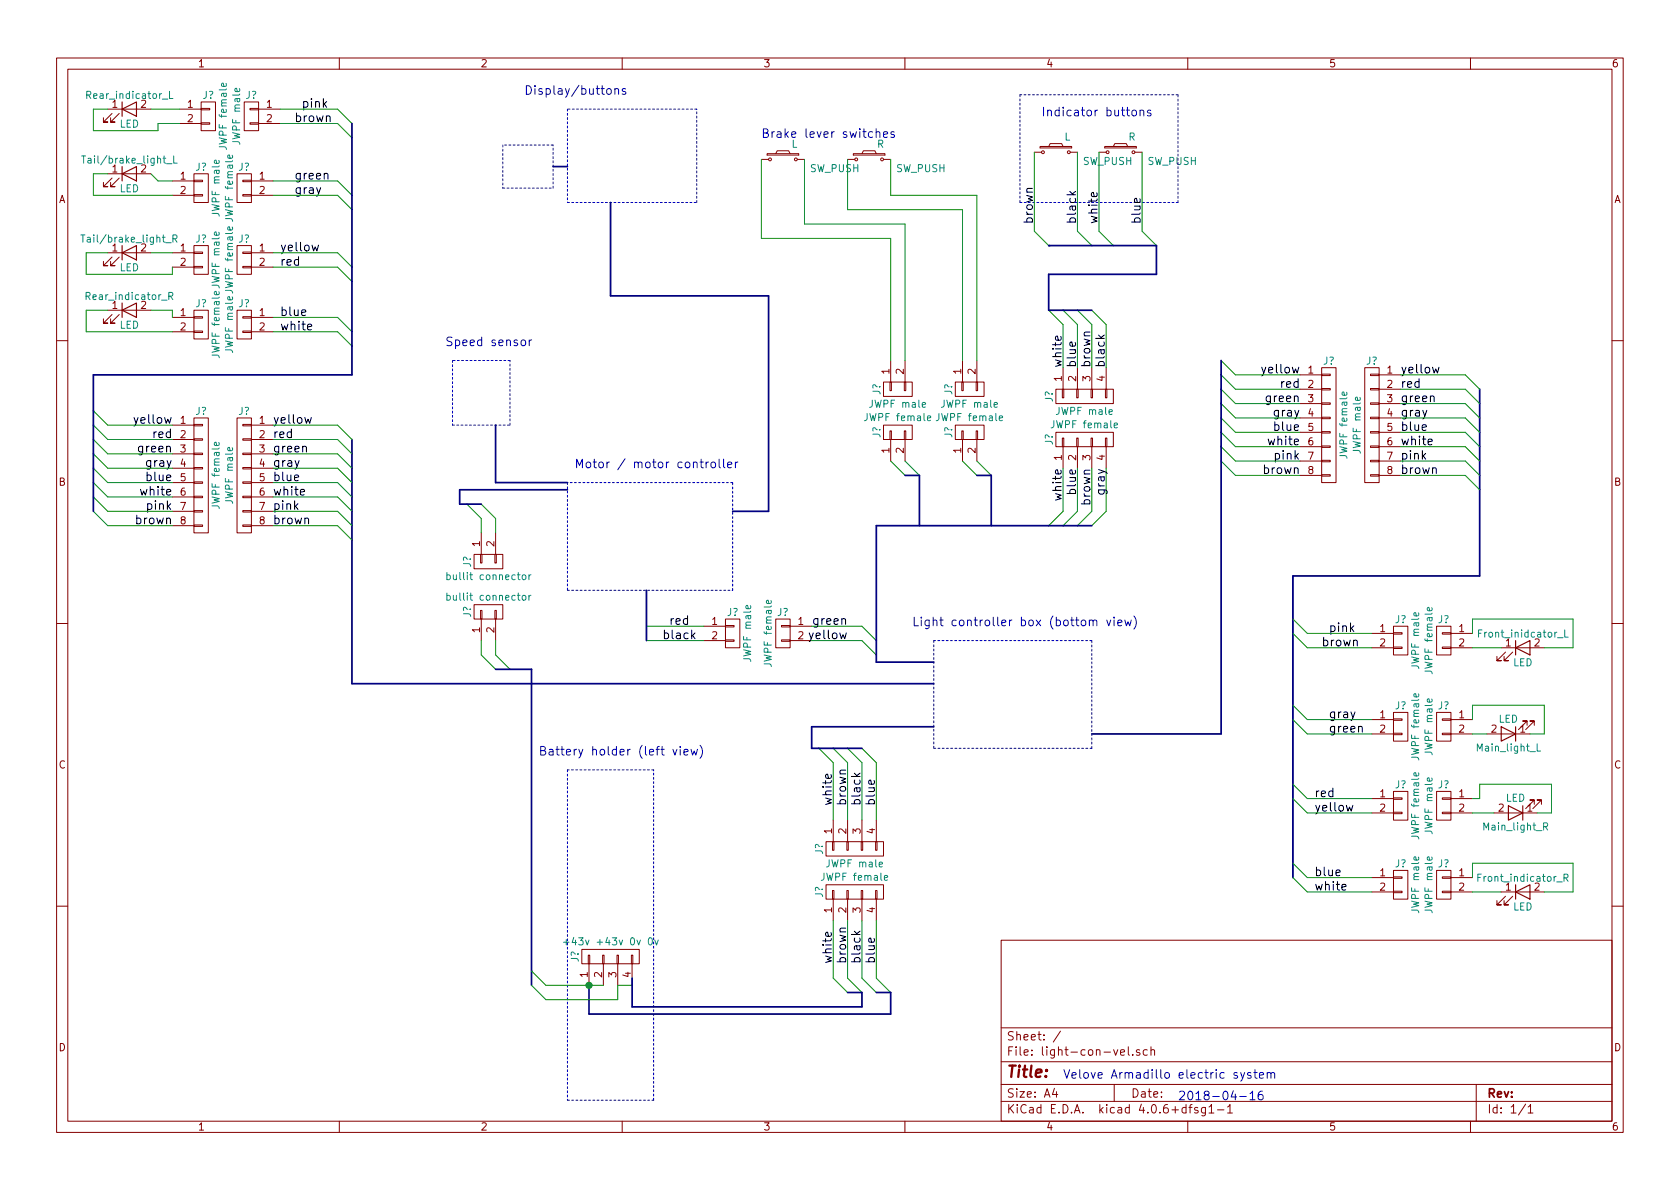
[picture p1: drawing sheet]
<svg xmlns="http://www.w3.org/2000/svg" width="297mm" height="210mm" viewBox="0 0 297 210" stroke-linecap="round" stroke-linejoin="round" font-family="sans-serif">
<g fill="none" stroke="#840000" stroke-width=".18">
<path d="M10 10.3h277v189.9h-277zM12 12.2h273v186.1h-273zM19 19.3h7.7M31.7 19.3h3.9M35.6 19.2h1.5v.2h-1.5zM35.6 18h2.5v5.1h-2.5zM43.2 18h2.5v5.1h-2.5zM44.2 19.2h1.5v.2h-1.5zM45.7 19.3h3.8M60 10.3v1.9M110 10.3v1.9M160 10.3v1.9"/>
<path d="M210 10.3v1.9M260 10.3v1.9M19 30.7h7.7M19.8 20.1l-1.5 1.5h.7h-.7v-.8M19.8 31.5l-1.5 1.5h.7h-.7v-.7M21.1 20.1l-1.5 1.5h.7h-.7v-.8M21.1 31.5l-1.5 1.5h.7h-.7v-.7M30.5 32h3.8M30.5 34.5h3.8M31.7 21.8h3.9M34.3 34.4h1.5v.3h-1.5zM34.3 31.9h1.5v.2h-1.5z"/>
<path d="M34.3 30.7h2.5v5.1h-2.5zM35.6 21.7h1.5v.3h-1.5zM41.9 30.7h2.5v5.1h-2.5zM42.9 34.4h1.5v.3h-1.5zM42.9 31.9h1.5v.2h-1.5zM44.2 21.7h1.5v.3h-1.5zM44.4 32h3.9M44.4 34.5h3.9M45.7 21.8h3.8M134.6 28.2h1.3M135.6 27.2h5.6v.2h-5.6zM137.2 27.2l.2-.5h2l.3 .5"/>
<path d="M141 28.2h1.2M149.9 28.2h1.2M150.9 27.2h5.6v.2h-5.6zM152.4 27.2l.3-.5h2l.2 .5M156.2 28.2h1.3M182.9 26.9h1.2M183.9 25.9h5.6v.3h-5.6zM185.4 25.9l.3-.5h2l.3 .5M189.2 26.9h1.3M194.3 26.9h1.3M195.3 25.9h5.6v.3h-5.6zM196.8 25.9l.3-.5h2l.3 .5"/>
<path d="M200.7 26.9h1.2M19 44.7h7.7M19 54.9h7.7M19.8 45.5l-1.5 1.5h.7h-.7v-.8M19.8 55.6l-1.5 1.5h.7h-.7v-.7M21.1 45.5l-1.5 1.5h.7h-.7v-.8M21.1 55.6l-1.5 1.5h.7h-.7v-.7M30.5 44.7h3.8M30.5 47.2h3.8M30.5 56.1h3.8M30.5 58.7h3.8M34.3 47.1h1.5v.3h-1.5z"/>
<path d="M34.3 44.6h1.5v.2h-1.5zM34.3 43.4h2.5v5.1h-2.5zM34.3 58.5h1.5v.3h-1.5zM34.3 56h1.5v.3h-1.5zM34.3 54.9h2.5v5h-2.5zM41.9 43.4h2.5v5.1h-2.5zM41.9 54.9h2.5v5h-2.5zM42.9 47.1h1.5v.3h-1.5zM42.9 44.6h1.5v.2h-1.5zM42.9 58.5h1.5v.3h-1.5zM42.9 56h1.5v.3h-1.5zM44.4 44.7h3.9"/>
<path d="M44.4 47.2h3.9M44.4 56.1h3.9M44.4 58.7h3.9M10 60.2h2M30.5 75.2h3.8M30.5 77.7h3.8M34.3 73.9h2.5v20.3h-2.5zM34.3 77.6h1.5v.2h-1.5zM34.3 75.1h1.5v.2h-1.5zM41.9 73.9h2.5v20.3h-2.5zM42.9 77.6h1.5v.2h-1.5zM42.9 75.1h1.5v.2h-1.5z"/>
<path d="M44.4 75.2h3.9M44.4 77.7h3.9M156.2 75.2h5.1v2.5h-5.1zM156.2 67.6h5.1v2.5h-5.1zM157.4 76.2h.2v1.5h-.2zM157.4 67.6h.2v1.5h-.2zM157.5 63.7v3.9M157.5 77.7v3.8M159.9 76.2h.2v1.5h-.2zM159.9 67.6h.2v1.5h-.2zM160 63.7v3.9M160 77.7v3.8"/>
<path d="M168.9 75.2h5.1v2.5h-5.1zM168.9 67.6h5.1v2.5h-5.1zM170.1 76.2h.2v1.5h-.2zM170.1 67.6h.2v1.5h-.2zM170.2 63.7v3.9M170.2 77.7v3.8M172.6 76.2h.2v1.5h-.2zM172.6 67.6h.2v1.5h-.2zM172.7 63.7v3.9M172.7 77.7v3.8M186.7 68.8h10.1v2.6h-10.1zM186.7 76.4h10.1v2.6h-10.1z"/>
<path d="M187.8 68.8h.3v1.6h-.3zM187.8 77.5h.3v1.5h-.3zM188 65v3.8M188 79v3.8M190.4 68.8h.2v1.6h-.2zM190.4 77.5h.2v1.5h-.2zM190.5 65v3.8M190.5 79v3.8M192.9 68.8h.3v1.6h-.3zM192.9 77.5h.3v1.5h-.3zM193 65v3.8M193 79v3.8"/>
<path d="M195.5 68.8h.2v1.6h-.2zM195.5 77.5h.2v1.5h-.2zM195.6 65v3.8M195.6 79v3.8M229.9 66.3h3.8M229.9 68.8h3.8M229.9 71.4h3.8M229.9 73.9h3.8M229.9 76.4h3.8M229.9 79h3.8M233.7 65h2.5v20.3h-2.5zM233.7 78.9h1.5v.2h-1.5z"/>
<path d="M233.7 76.3h1.5v.3h-1.5zM233.7 73.8h1.5v.2h-1.5zM233.7 71.2h1.5v.3h-1.5zM233.7 68.7h1.5v.3h-1.5zM233.7 66.2h1.5v.2h-1.5zM241.3 65h2.5v20.3h-2.5zM242.3 78.9h1.5v.2h-1.5zM242.3 76.3h1.5v.3h-1.5zM242.3 73.8h1.5v.2h-1.5zM242.3 71.2h1.5v.3h-1.5zM242.3 68.7h1.5v.3h-1.5zM242.3 66.2h1.5v.2h-1.5z"/>
<path d="M243.8 66.3h3.8M243.8 68.8h3.8M243.8 71.4h3.8M243.8 73.9h3.8M243.8 76.4h3.8M243.8 79h3.8M285 60.2h2M30.5 80.3h3.8M30.5 82.8h3.8M30.5 85.3h3.8M30.5 87.9h3.8M30.5 90.4h3.8"/>
<path d="M30.5 93h3.8M34.3 92.8h1.5v.3h-1.5zM34.3 90.3h1.5v.2h-1.5zM34.3 87.8h1.5v.2h-1.5zM34.3 85.2h1.5v.3h-1.5zM34.3 82.7h1.5v.2h-1.5zM34.3 80.1h1.5v.3h-1.5zM42.9 92.8h1.5v.3h-1.5zM42.9 90.3h1.5v.2h-1.5zM42.9 87.8h1.5v.2h-1.5zM42.9 85.2h1.5v.3h-1.5zM42.9 82.7h1.5v.2h-1.5z"/>
<path d="M42.9 80.1h1.5v.3h-1.5zM44.4 80.3h3.9M44.4 82.8h3.9M44.4 85.3h3.9M44.4 87.9h3.9M44.4 90.4h3.9M44.4 93h3.9M229.9 81.5h3.8M229.9 84.1h3.8M233.7 83.9h1.5v.3h-1.5zM233.7 81.4h1.5v.3h-1.5zM242.3 83.9h1.5v.3h-1.5z"/>
<path d="M242.3 81.4h1.5v.3h-1.5zM243.8 81.5h3.8M243.8 84.1h3.8M10 110.3h2M124.5 110.7h3.8M124.5 113.3h3.8M128.3 113.2h1.5v.2h-1.5zM128.3 110.6h1.5v.3h-1.5zM128.3 109.5h2.5v5h-2.5zM137.2 109.5h2.5v5h-2.5zM138.2 113.2h1.5v.2h-1.5zM138.2 110.6h1.5v.3h-1.5z"/>
<path d="M139.7 110.7h3.8M139.7 113.3h3.8M242.6 114.5h3.8M242.6 112h3.8M246.4 114.4h1.5v.3h-1.5zM246.4 111.9h1.5v.2h-1.5zM246.4 110.7h2.5v5.1h-2.5zM254 110.7h2.5v5.1h-2.5zM255 114.4h1.5v.3h-1.5zM255 111.9h1.5v.2h-1.5zM256.5 114.5h3.8M256.5 112h3.8"/>
<path d="M265.4 114.5h7.6M266.2 115.3l-1.5 1.5h.7h-.7v-.7M267.5 115.3l-1.6 1.5h.8h-.8v-.7M285 110.3h2M242.6 129.8h3.8M242.6 127.2h3.8M246.4 129.7h1.5v.2h-1.5zM246.4 127.1h1.5v.3h-1.5zM246.4 126h2.5v5.1h-2.5zM246.4 139.9h2.5v5.1h-2.5zM254 126h2.5v5.1h-2.5zM254 139.9h2.5v5.1h-2.5z"/>
<path d="M255 129.7h1.5v.2h-1.5zM255 127.1h1.5v.3h-1.5zM256.5 129.8h3.8M256.5 127.2h3.8M262.9 129.8h7.6M270 128.3v-.8h-.8h.8l-1.5 1.5M271.3 128.3v-.8h-.8h.8l-1.6 1.5M146 156.5h10.2v2.5h-10.2zM147.2 157.5h.2v1.5h-.2zM147.3 159v3.8M149.7 157.5h.3v1.5h-.3zM149.9 159v3.8"/>
<path d="M152.3 157.5h.2v1.5h-.2zM152.4 159v3.8M154.8 157.5h.3v1.5h-.3zM154.9 159v3.8M242.6 143.8h3.8M242.6 157.7h3.8M242.6 141.2h3.8M242.6 155.2h3.8M246.4 143.6h1.5v.3h-1.5zM246.4 141.1h1.5v.2h-1.5zM246.4 157.6h1.5v.3h-1.5zM246.4 155.1h1.5v.2h-1.5z"/>
<path d="M246.4 153.9h2.5v5.1h-2.5zM254 153.9h2.5v5.1h-2.5zM255 143.6h1.5v.3h-1.5zM255 141.1h1.5v.2h-1.5zM255 157.6h1.5v.3h-1.5zM255 155.1h1.5v.2h-1.5zM256.5 143.8h3.8M256.5 157.7h3.8M256.5 141.2h3.8M256.5 155.2h3.8M264.2 143.8h7.6M265.4 157.7h7.6"/>
<path d="M266.2 158.5l-1.5 1.5h.7h-.7v-.7M267.5 158.5l-1.6 1.5h.8h-.8v-.7M271.3 142.2v-.7h-.8h.8l-1.6 1.5M272.5 142.2v-.7h-.7h.7l-1.5 1.5M10 160.2h2M102.9 167.9h10.1v2.5h-10.1zM104 168.9h.3v1.5h-.3zM104.1 170.4v3.8M106.6 168.9h.2v1.5h-.2zM106.7 170.4v3.8M109.1 168.9h.2v1.5h-.2zM109.2 170.4v3.8"/>
<path d="M111.6 168.9h.3v1.5h-.3zM111.8 170.4v3.8M177 166.3h108v32h-108zM285 160.2h2M60 198.3v1.9M110 198.3v1.9M160 198.3v1.9M177 194.8h108M177 191.8h108M177 187.8h108M177 181.8h108M186.4 192.5l-.3 1h.9"/>
<path d="M186.8 193v1M187.5 182.3l-1.3 2M197 191.8v3M198.1 186.1l.7-.1v-.3l-.5-.1-.2 .2 .1 .7h.6M199.5 185.1v1.3l.2 .2M200.3 186.5v.1M201.5 185.7a.37 .37 0 0 0-.6 .1l.1 .2 .5 .2 .1 .1-.3 .3-.4-.1M202.8 185.7l-.4-.1-.3 .3 .1 .6 .2 .1 .4-.1M203.5 185.7l.2-.1 .4 .1v.9M203.5 185.1v1.5M210 198.3v1.9M210.2 195.8h.6"/>
<path d="M210.8 195.3l-.4 .2v1.3M211.8 195.9a.37 .37 0 0 0-.6 .1l.1 .3 .5 .1 .1 .1-.3 .3-.4-.1M213.1 195.8v1.4l-.2 .1h-.4M213.1 195.9l-.4-.1-.3 .3 .1 .6 .2 .1 .4-.1M213.8 195.8l.4-.5v1.5M213.8 196.8h.8M215.3 196.3h1.1M217 195.8l.5-.5v1.5M217 196.8h.9M260 198.3v1.9M261 191.8v6.5M269.7 195.2l-1.2 2"/>
<path d="M270.2 195.8l.4-.5v1.5M270.2 196.8h.8"/>
<circle cx="136.1" cy="28.2" r=".25"/>
<circle cx="140.7" cy="28.2" r=".25"/>
<circle cx="151.4" cy="28.2" r=".25"/>
<circle cx="156" cy="28.2" r=".25"/>
<circle cx="184.4" cy="26.9" r=".25"/>
<circle cx="189" cy="26.9" r=".25"/>
<circle cx="195.8" cy="26.9" r=".25"/>
<circle cx="200.4" cy="26.9" r=".25"/>
</g>
<g fill="none" stroke="#840000" stroke-width=".2">
<path d="M21.6 19.3l2.5-1.3v2.6zM21.6 18v2.6M21.6 30.7l2.5-1.2v2.5zM21.6 29.5v2.5M21.6 44.7l2.5-1.3v2.6zM21.6 54.9l2.5-1.3v2.5zM21.6 43.4v2.6M21.6 53.6v2.5M268 114.5l2.5-1.2v2.5zM268 113.3v2.5M265.4 128.5l2.6 1.3-2.6 1.3zM268 128.5v2.6"/>
<path d="M266.7 142.5l2.5 1.3-2.5 1.2zM268 157.7l2.5-1.2v2.5zM268 156.5v2.5M269.2 142.5v2.5"/>
</g>
<g fill="none" stroke="#008484" stroke-width=".18">
<path d="M30 16.1v1.3h.6M40 14.8v.3l-.2 .2-.6-.1v-.4l.3-.1 .1 .6M14.4 27.6h.7M29.4 29h1M30.7 27.6v1.2h.6M41 27.5l.1 .3-.2 .2-.6-.1v-.4l.3-.1 .1 .6M14.3 41.5h.7M29.3 42.9h1M29.8 52.4l.7-.1v-.5l-.7-.1v1.3M30.1 52.4l.5 .6M30.6 42.2l.6-.1v-.4l-.6-.2v1.3M30.9 42.2l.4 .6"/>
<path d="M38.7 51.6l.1 .3-.2 .2h-.6v-.5l.2-.1 .1 .6M41 40.2l.1 .3-.2 .2-.6-.1v-.4l.3-.1 .1 .6M38.7 78.3l.1 .3-.2 .2-.6-.1v-.4l.2-.1 .1 .6M164 74l.6-.2-.1-.2-.3-.1-.2 .2v.6h.5M176.7 74l.6-.2-.1-.2-.3-.1-.2 .2v.6h.5M197 75.2l.6-.1-.1-.2-.3-.1-.2 .2 .1 .6h.4M238.1 69.4l.1 .3-.3 .2-.5-.1v-.4l.2-.1 .1 .6M136.3 106.2l.1 .3-.2 .2h-.6v-.5l.2-.1 .1 .6M253.1 107.5l.1 .3-.2 .2-.6-.1v-.4l.3-.1 .1 .6M275.4 112.8h1M276.7 111.4v1.3h.6M250.8 122.7l.1 .4-.3 .1h-.5v-.5h.2l.1 .5"/>
<path d="M250.8 136.7l.1 .3-.3 .2h-.5v-.5l.2-.1 .1 .6M271.8 131.5v1.3h.6M156.4 155.2l.5-.1v-.2l-.4-.1-.1 .2v.6h.5M272.9 146.2l.6-.1 .1-.5-.7-.1v1.3M273.2 146.2l.4 .6M276.5 155.2h.6l.1-.5-.7-.1v1.2M276.8 155.2l.4 .6M99.6 166.6h1M100.1 166.1v1M114.7 165.9l.2-.1a.67 .67 0 0 1 .5 .7 .67 .67 0 0 1-.5 .6l-.2-.1-.1-.4zM115.8 166.2l.3 .9 .3-.9"/>
</g>
<g fill="none" stroke="#0000c2" stroke-width=".18">
<path d="M200.2 19.6l.2-.1 .5 .1v.6l-.1 .2-.4 .1-.2-.2zM201.6 19.6h.1a.36 .36 0 0 1 .5 .1v.8M201.6 19.5v1M203.5 19.6l-.4-.1-.2 .2v.2l.6 .2v.3h-.6M154.9 23.4h.1a.36 .36 0 0 1 .6 .1v.8M154.9 22.8v1.5M156.2 23.8l.7-.2v-.2l-.5-.1-.2 .2 .1 .7h.6M158.1 23.4l-.4-.1-.2 .2 .1 .2 .5 .2v.3h-.6M123.8 81.7h.6M124 81.2v1.3l.4 .2M124.8 81.7v1M125.3 81.7l-.3 .1-.2 .2"/>
<path d="M125.8 81.9l.2-.2 .4 .2 .1 .5-.1 .2-.4 .1-.2-.1zM127.2 81.2v1.3l.2 .2M127.9 81.2v1.3l.3 .2M128.7 82.2l.7-.1-.1-.3-.4-.1-.2 .2v.7h.6M130 81.7v1M130.5 81.7l-.3 .1-.2 .2M192.6 109.8l.1-.1a.36 .36 0 0 1 .6 .2v.8M193.3 109.9a.35 .35 0 0 1 .3-.3 .35 .35 0 0 1 .3 .3v.8M195.7 109.6l.3 1.1 .4-1.1M197 109.1v.2M197 109.6v1.1M197.6 110.2l.8-.2-.1-.3-.4-.1-.3 .3 .1 .7h.6"/>
<path d="M198.9 109.6l.3 1.1 .2-.7 .3 .7 .3-1.1M200.5 108.9a1.75 1.75 0 0 1 0 2.3M119 132.5l.3 1 .4-1M120.3 132v.2M120.3 132.5v1M120.9 133l.8-.1-.1-.3-.4-.1-.3 .2 .1 .7h.6M122.2 132.5l.3 1 .2-.7 .3 .7 .3-1M123.8 131.8a1.75 1.75 0 0 1 0 2.3"/>
</g>
<path d="M189.2 33.9l.5 .5M190.2 33.9l-.6 .4M55.2 43.4l.2 1 .3-.7 .3 .7 .3-1M194.2 59.3l.6 .5M195.2 59.3l-.5 .4M53.9 73.8l.3 1 .3-.7 .3 .7 .2-1M253.3 64.9l.3 1.1 .2-.8 .4 .8 .2-1.1M238 142.4l.3 1 .3-.7 .3 .7 .3-1" fill="none" stroke="#000" stroke-width=".18"/>
<g fill="none" stroke="#0000c2" stroke-width=".18" stroke-dasharray=".3 .4">
<path d="M180.3 16.8v19M208.3 16.8h-28M180.3 35.8h28M208.3 35.8v-19M100.3 85.3v19.1M129.5 85.3h-29.2M100.3 104.4h29.2M129.5 104.4v-19.1M165.1 113.3v19M193 113.3h-27.9M100.3 136.1v58.5M115.6 136.1h-15.3"/>
<path d="M165.1 132.3h27.9M193 132.3v-19M100.3 194.6h15.3M115.6 194.6v-58.5"/>
</g>
<g fill="none" stroke="#008400" stroke-width=".18">
<path d="M19 19.3h-2.5v3.8h11.4v-1.3h3.8M26.7 19.3h5M49.5 19.3h10.2l2.5 2.5M19 30.7h-2.5v3.8h14M26.7 30.7l1.2 1.3h2.6M48.3 34.5h11.4l2.5 2.6M48.3 32h11.4l2.5 2.5M49.5 21.8h10.2l2.5 2.6M134.6 28.2v14h22.9M142.2 28.2v11.4h17.8M149.9 28.2v8.9h20.3M157.5 28.2v6.3h15.2"/>
<path d="M182.9 26.9v14l2.5 2.5M190.5 26.9v14l2.5 2.5M194.3 26.9v14l2.5 2.5M201.9 26.9v14l2.6 2.5M19 44.7h-3.8v3.8h15.3v-1.3M19 54.9h-3.8v3.8h15.3M26.7 44.7h3.8M26.7 54.9h3.8v1.2M48.3 44.7h11.4l2.5 2.5M48.3 58.7h11.4l2.5 2.5M48.3 56.1h11.4l2.5 2.6M48.3 47.2h11.4l2.5 2.6"/>
<path d="M185.4 54.9l2.6 2.5v7.6M188 54.9l2.5 2.5v7.6M190.5 54.9l2.5 2.5v7.6M193 54.9l2.6 2.5v7.6M16.5 72.6l2.5 2.6h11.5M16.5 75.2l2.5 2.5h11.5M16.5 77.7l2.5 2.6h11.5M48.3 75.2h11.4l2.5 2.5M48.3 77.7h11.4l2.5 2.6M215.9 63.7l2.5 2.6h11.5M215.9 66.3l2.5 2.5h11.5M215.9 68.8l2.5 2.6h11.5"/>
<path d="M215.9 71.4l2.5 2.5h11.5M215.9 73.9l2.5 2.5h11.5M215.9 76.4l2.5 2.6h11.5M215.9 79l2.5 2.5h11.5M247.6 66.3h11.5l2.5 2.5M247.6 68.8h11.5l2.5 2.6M247.6 71.4h11.5l2.5 2.5M247.6 73.9h11.5l2.5 2.5M247.6 76.4h11.5l2.5 2.6M247.6 79h11.5l2.5 2.5M16.5 80.3l2.5 2.5h11.5M16.5 82.8l2.5 2.5h11.5"/>
<path d="M16.5 85.3l2.5 2.6h11.5M16.5 87.9l2.5 2.5h11.5M16.5 90.4l2.5 2.6h11.5M48.3 80.3h11.4l2.5 2.5M48.3 82.8h11.4l2.5 2.5M48.3 85.3h11.4l2.5 2.6M48.3 87.9h11.4l2.5 2.5M48.3 90.4h11.4l2.5 2.6M48.3 93h11.4l2.5 2.5M188 82.8v7.6l-2.6 2.6M190.5 82.8v7.6l-2.5 2.6M193 82.8v7.6l-2.5 2.6"/>
<path d="M195.6 82.8v7.6l-2.6 2.6M215.9 81.5l2.5 2.6h11.5M247.6 81.5h11.5l2.5 2.6M247.6 84.1h11.5l2.5 2.5M114.3 110.7h10.2M114.3 113.3h10.2M143.5 110.7h8.9M143.5 113.3h8.9M228.6 112l2.5 2.5h11.5M228.6 109.5l2.5 2.5h11.5M260.3 112v-2.5h17.8v5h-5.1M260.3 114.5h5.1"/>
<path d="M228.6 127.2l2.5 2.6h11.5M228.6 138.7l2.5 2.5h11.5M228.6 124.7l2.5 2.5h11.5M260.3 129.8h2.6M260.3 127.2v-2.5h12.7v5.1h-2.5M228.6 141.2l2.5 2.6h11.5M228.6 155.2l2.5 2.5h11.5M228.6 152.6l2.5 2.6h11.5M260.3 155.2v-2.6h17.8v5.1h-5.1M260.3 143.8h3.9M260.3 141.2h1.3v-2.5h12.7v5.1h-2.5M260.3 157.7h5.1"/>
<path d="M96.5 174.2h10.2M109.2 174.2h2.6"/>
</g>
<path d="M62.2 21.8v44.5h-45.7v24.1M62.2 77.7v43.2M215.9 63.7v66.1M261.6 68.8v33h-33v53.4M114.3 104.4v8.9" fill="none" stroke="#000084" stroke-width=".3"/>
<circle cx="185.4" cy="43.4" r=".15" fill="#000084"/>
<g fill="none" stroke="#000084" stroke-width=".3">
<path d="M97.8 29.5h2.5M107.9 35.8v16.5h28v38.1h-6.4M185.4 43.4h19.1v5.1h-19.1v6.4h7.6M87.6 75.2v10.1h12.7M100.3 86.6h-19v2.5h3.8M160 84.1h2.6v8.9M172.7 84.1h2.6v8.9M193 93h-38.1v24.1h10.2M87.6 118.4h6.4v55.8M62.2 120.9h102.9M165.1 128.5h-21.6v3.8h8.9M193 129.8h22.9"/>
<path d="M104.1 174.2v5.1h53.4v-3.8h-2.6M111.8 173v5h40.6v-2.5h-2.5"/>
</g>
<g fill="none" stroke="#008400" stroke-width=".18">
<path d="M160 39.6v24.1M170.2 37.1v26.6M172.7 34.5v29.2M157.5 42.2v21.5M82.5 89.1l2.6 2.6v2.5M85.1 89.1l2.5 2.6v2.5M157.5 81.5l2.5 2.6M160 81.5l2.6 2.6M170.2 81.5l2.5 2.6M172.7 81.5l2.6 2.6M85.1 113.3v2.5l2.5 2.6M87.6 113.3v2.5l2.6 2.6"/>
<path d="M152.4 110.7l2.5 2.6M152.4 113.3l2.5 2.5M144.8 132.3l2.5 2.6v10.1M147.3 132.3l2.6 2.6v10.1M149.9 132.3l2.5 2.6v10.1M152.4 132.3l2.5 2.6v10.1M94 171.7l2.5 2.5M94 174.2l2.5 2.6h12.7v-2.6M147.3 162.8v10.2l2.6 2.5M149.9 162.8v10.2l2.5 2.5M152.4 162.8v10.2l2.5 2.5M154.9 162.8v10.2l2.6 2.5"/>
</g>
<path d="M100.3 19.3v16.5M123.2 19.3h-22.9M88.9 25.6v7.7M88.9 33.3h8.9M97.8 25.6h-8.9M97.8 33.3v-7.7M100.3 35.8h22.9M123.2 35.8v-16.5M80 63.7v11.5M80 75.2h10.2M90.2 75.2v-11.5M90.2 63.7h-10.2" fill="none" stroke="#0000c2" stroke-width=".18" stroke-dasharray=".3 .4"/>
<g fill="none" stroke="#0000c2" stroke-width=".18">
<path d="M107.4 15.7h.4l.3 .3v.4l-.3 .3-.4-.1-.1-.2v-.4zM108.7 15.8l.1-.1a.36 .36 0 0 1 .6 .2v.8M108.7 15.7v1M110.6 15.7h-.4l-.2 .2 .1 .2 .5 .2v.3h-.6M92.2 60.3l.2-.2 .5 .2v.6l-.1 .2h-.4l-.2-.1zM93.6 60.1v1M94 60.1l-.3 .1-.1 .2M219.2 193.9h1.2M219.4 189.7l.3 1M220.1 189.7l-.5 1.3-.2 .2M221 193.4l.5-.4v1.5M221 194.5h.9"/>
<path d="M221.2 189.7h-.4l-.2 .2v.2l.6 .1v.4h-.6M221.7 189.7h.6M221.9 189.1v1.4l.4 .2M222.7 190.2l.7-.2-.1-.3h-.4l-.2 .2 .1 .7h.5M223.2 193a.62 .62 0 0 0-.7 .6v.7a.48 .48 0 0 0 .8-.1v-.5a.48 .48 0 0 0-.8 .1M224.1 189.8v-.1a.36 .36 0 0 1 .6 .2v.8M224.1 189.7v1M224.7 189.9a.35 .35 0 0 1 .3-.3 .35 .35 0 0 1 .4 .3v.8"/>
</g>
<g fill="none" stroke="#840000" stroke-width=".18">
<path d="M83.8 98h5.1v2.6h-5.1zM85 98h.2v1.6h-.2zM85.1 94.2v3.8M87.5 98h.3v1.6h-.3zM87.6 94.2v3.8M83.8 106.9h5.1v2.6h-5.1zM85 107.9h.2v1.6h-.2zM85.1 109.5v3.8M87.5 107.9h.3v1.6h-.3zM87.6 109.5v3.8M146 148.8h10.2v2.6h-10.2zM147.2 148.8h.2v1.6h-.2z"/>
<path d="M147.3 145v3.8M149.7 148.8h.3v1.6h-.3zM149.9 145v3.8M152.3 148.8h.2v1.6h-.2zM152.4 145v3.8M154.8 148.8h.3v1.6h-.3zM154.9 145v3.8"/>
</g>
<path d="M151.1 136.7l.5 .6M152.1 136.7l-.6 .5M151.1 164.7l.5 .5M152.1 164.7l-.6 .4" fill="none" stroke="#000" stroke-width=".18"/>
<path d="M79 105.4l.4-.1 .2 .2-.1 .6h-.5M79 101.7l.4-.1 .2 .3-.1 .5h-.5M79 101.2v1.3M79 104.9v1.2M92.4 105.4l.2-.1 .3 .1 .1 .5-.1 .2h-.3l-.2-.1zM92.4 101.8l.3-.2 .3 .3v.4l-.3 .2-.3-.1zM93.5 101.6v.9M93.5 105.3v.8M93.9 105.3l-.4 .2M93.9 101.6l-.4 .3" fill="none" stroke="#008484" stroke-width=".18"/>
<circle cx="104.1" cy="174.2" r=".51" fill="#008400" stroke="#008400" stroke-width=".25"/>
<text font-size="2.8" fill="#840000" x="178" y="190.5">Title:</text>
<g font-size="2.1" fill="#0000c2">
<text x="92.7" y="16.8">Display/buttons</text>
<text x="184.1" y="20.6">Indicator buttons</text>
<text x="134.6" y="24.4">Brake lever switches</text>
<text x="78.7" y="61.2">Speed sensor</text>
<text x="101.6" y="82.8">Motor / motor controller</text>
<text x="161.3" y="110.7">Light controller box (bottom view)</text>
<text x="95.2" y="133.6">Battery holder (left view)</text>
<text x="188" y="190.7">Velove Armadillo electric system</text>
<text x="208.3" y="194.6">2018-04-16</text>
</g>
<g font-size="2.1">
<text x="52.1" y="21.6">brown</text>
<text x="53.3" y="19">pink</text>
<text x="52.1" y="34.3">gray</text>
<text x="52.1" y="31.7">green</text>
<text x="182.6" y="39.6" transform="rotate(-90 182.6 39.6)">brown</text>
<text x="190.2" y="39.6" transform="rotate(-90 190.2 39.6)">black</text>
<text x="194.1" y="39.6" transform="rotate(-90 194.1 39.6)">white</text>
<text x="201.7" y="39.6" transform="rotate(-90 201.7 39.6)">blue</text>
<text x="49.5" y="47">red</text>
<text x="49.5" y="44.4">yellow</text>
<text x="49.5" y="55.9">blue</text>
<text x="49.5" y="58.4">white</text>
<text x="187.7" y="65" transform="rotate(-90 187.7 65)">white</text>
<text x="190.2" y="65" transform="rotate(-90 190.2 65)">blue</text>
<text x="192.8" y="65" transform="rotate(-90 192.8 65)">brown</text>
<text x="195.3" y="65" transform="rotate(-90 195.3 65)">black</text>
<text x="223.4" y="66">yellow</text>
<text x="224.1" y="71.1">green</text>
<text x="226.6" y="68.6">red</text>
<text x="247.6" y="66">yellow</text>
<text x="247.6" y="68.6">red</text>
<text x="247.6" y="71.1">green</text>
<text x="24" y="74.9">yellow</text>
<text x="27.2" y="77.5">red</text>
<text x="48.3" y="74.9">yellow</text>
<text x="48.3" y="77.5">red</text>
<text x="225.4" y="73.7">gray</text>
<text x="225.5" y="76.2">blue</text>
<text x="247.6" y="73.7">gray</text>
<text x="247.6" y="76.2">blue</text>
<text x="24.7" y="80">green</text>
<text x="26" y="82.5">gray</text>
<text x="48.3" y="80">green</text>
<text x="48.3" y="82.5">gray</text>
<text x="223.5" y="83.8">brown</text>
<text x="224.4" y="78.7">white</text>
<text x="225.5" y="81.3">pink</text>
<text x="247.6" y="78.7">white</text>
<text x="247.6" y="81.3">pink</text>
<text x="247.6" y="83.8">brown</text>
<text x="25" y="87.6">white</text>
<text x="26.1" y="85.1">blue</text>
<text x="48.3" y="85.1">blue</text>
<text x="48.3" y="87.6">white</text>
<text x="187.7" y="88.2" transform="rotate(-90 187.7 88.2)">white</text>
<text x="190.2" y="87.2" transform="rotate(-90 190.2 87.2)">blue</text>
<text x="192.8" y="89.2" transform="rotate(-90 192.8 89.2)">brown</text>
<text x="195.3" y="87.3" transform="rotate(-90 195.3 87.3)">gray</text>
<text x="24.1" y="92.7">brown</text>
<text x="26.1" y="90.2">pink</text>
<text x="48.3" y="90.2">pink</text>
<text x="48.3" y="92.7">brown</text>
<text x="117.8" y="113">black</text>
<text x="118.6" y="110.5">red</text>
<text x="143.4" y="113">yellow</text>
<text x="144.1" y="110.5">green</text>
<text x="234.9" y="111.8">pink</text>
<text x="233.7" y="114.3">brown</text>
<text x="234.9" y="127">gray</text>
<text x="234.9" y="129.5">green</text>
<text x="147.1" y="142.5" transform="rotate(-90 147.1 142.5)">white</text>
<text x="149.6" y="142.5" transform="rotate(-90 149.6 142.5)">brown</text>
<text x="152.1" y="142.5" transform="rotate(-90 152.1 142.5)">black</text>
<text x="154.7" y="142.5" transform="rotate(-90 154.7 142.5)">blue</text>
<text x="232.4" y="141">red</text>
<text x="232.4" y="143.5">yellow</text>
<text x="232.4" y="154.9">blue</text>
<text x="232.4" y="157.5">white</text>
<text x="147.1" y="170.4" transform="rotate(-90 147.1 170.4)">white</text>
<text x="149.6" y="170.4" transform="rotate(-90 149.6 170.4)">brown</text>
<text x="152.1" y="170.4" transform="rotate(-90 152.1 170.4)">black</text>
<text x="154.7" y="170.4" transform="rotate(-90 154.7 170.4)">blue</text>
</g>
<g font-size="2.1" fill="#840000">
<text x="178" y="184">Sheet: /</text>
<text x="178" y="186.7">File: light-con-vel.sch</text>
<text x="178" y="196.9">KiCad E.D.A. kicad 4.0.6+dfsg1-1</text>
<text x="178" y="194.1">Size: A4</text>
<text x="200" y="194.1">Date:</text>
<text x="263" y="194.1">Rev:</text>
<text x="263" y="196.9">Id: 1/1</text>
</g>
<g font-size="1.8" fill="#840000">
<text x="35" y="11.9">1</text>
<text x="85" y="11.9">2</text>
<text x="135" y="11.9">3</text>
<text x="185" y="11.9">4</text>
<text x="235" y="11.9">5</text>
<text x="285" y="11.9">6</text>
<text x="19.8" y="19">1</text>
<text x="24.9" y="19">2</text>
<text x="33.2" y="19">1</text>
<text x="33.2" y="21.6">2</text>
<text x="47.1" y="19">1</text>
<text x="47.1" y="21.6">2</text>
<text x="10.4" y="35.9">A</text>
<text x="19.8" y="30.5">1</text>
<text x="24.9" y="30.5">2</text>
<text x="31.9" y="31.7">1</text>
<text x="31.9" y="34.3">2</text>
<text x="45.9" y="31.7">1</text>
<text x="45.9" y="34.3">2</text>
<text x="285.4" y="35.9">A</text>
<text x="19.8" y="44.4">1</text>
<text x="24.9" y="44.4">2</text>
<text x="31.9" y="44.4">1</text>
<text x="31.9" y="47">2</text>
<text x="45.9" y="44.4">1</text>
<text x="45.9" y="47">2</text>
<text x="19.8" y="54.6">1</text>
<text x="24.9" y="54.6">2</text>
<text x="31.9" y="55.9">1</text>
<text x="31.9" y="58.4">2</text>
<text x="45.9" y="55.9">1</text>
<text x="45.9" y="58.4">2</text>
<text x="157.2" y="66.1" transform="rotate(-90 157.2 66.1)">1</text>
<text x="159.8" y="66.1" transform="rotate(-90 159.8 66.1)">2</text>
<text x="169.9" y="66.1" transform="rotate(-90 169.9 66.1)">1</text>
<text x="172.5" y="66.1" transform="rotate(-90 172.5 66.1)">2</text>
<text x="187.7" y="67.4" transform="rotate(-90 187.7 67.4)">1</text>
<text x="190.2" y="67.4" transform="rotate(-90 190.2 67.4)">2</text>
<text x="192.8" y="67.4" transform="rotate(-90 192.8 67.4)">3</text>
<text x="195.3" y="67.4" transform="rotate(-90 195.3 67.4)">4</text>
<text x="231.3" y="66">1</text>
<text x="231.3" y="68.6">2</text>
<text x="231.3" y="71.1">3</text>
<text x="245.3" y="66">1</text>
<text x="245.3" y="68.6">2</text>
<text x="245.3" y="71.1">3</text>
<text x="31.9" y="74.9">1</text>
<text x="31.9" y="77.5">2</text>
<text x="45.9" y="74.9">1</text>
<text x="45.9" y="77.5">2</text>
<text x="231.3" y="73.7">4</text>
<text x="231.3" y="76.2">5</text>
<text x="245.3" y="73.7">4</text>
<text x="245.3" y="76.2">5</text>
<text x="31.9" y="80">3</text>
<text x="31.9" y="82.5">4</text>
<text x="45.9" y="80">3</text>
<text x="45.9" y="82.5">4</text>
<text x="157.2" y="80.1" transform="rotate(-90 157.2 80.1)">1</text>
<text x="159.8" y="80.1" transform="rotate(-90 159.8 80.1)">2</text>
<text x="169.9" y="80.1" transform="rotate(-90 169.9 80.1)">1</text>
<text x="172.5" y="80.1" transform="rotate(-90 172.5 80.1)">2</text>
<text x="187.7" y="81.4" transform="rotate(-90 187.7 81.4)">1</text>
<text x="190.2" y="81.4" transform="rotate(-90 190.2 81.4)">2</text>
<text x="192.8" y="81.4" transform="rotate(-90 192.8 81.4)">3</text>
<text x="195.3" y="81.4" transform="rotate(-90 195.3 81.4)">4</text>
<text x="231.3" y="78.7">6</text>
<text x="231.3" y="81.3">7</text>
<text x="231.3" y="83.8">8</text>
<text x="245.3" y="78.7">6</text>
<text x="245.3" y="81.3">7</text>
<text x="245.3" y="83.8">8</text>
<text x="10.4" y="85.9">B</text>
<text x="31.9" y="85.1">5</text>
<text x="31.9" y="87.6">6</text>
<text x="45.9" y="85.1">5</text>
<text x="45.9" y="87.6">6</text>
<text x="285.4" y="85.9">B</text>
<text x="31.9" y="90.2">7</text>
<text x="31.9" y="92.7">8</text>
<text x="45.9" y="90.2">7</text>
<text x="45.9" y="92.7">8</text>
<text x="84.8" y="96.6" transform="rotate(-90 84.8 96.6)">1</text>
<text x="87.4" y="96.6" transform="rotate(-90 87.4 96.6)">2</text>
<text x="84.8" y="111.9" transform="rotate(-90 84.8 111.9)">1</text>
<text x="87.4" y="111.9" transform="rotate(-90 87.4 111.9)">2</text>
<text x="125.9" y="110.5">1</text>
<text x="125.9" y="113">2</text>
<text x="141.1" y="110.5">1</text>
<text x="141.1" y="113">2</text>
<text x="244" y="111.8">1</text>
<text x="258" y="111.8">1</text>
<text x="244" y="114.3">2</text>
<text x="258" y="114.3">2</text>
<text x="271.3" y="114.3">2</text>
<text x="244" y="127">1</text>
<text x="244" y="129.5">2</text>
<text x="258" y="127">1</text>
<text x="258" y="129.5">2</text>
<text x="263.7" y="129.5">2</text>
<text x="268.8" y="129.5">1</text>
<text x="10.4" y="135.9">C</text>
<text x="285.4" y="135.9">C</text>
<text x="244" y="141">1</text>
<text x="244" y="143.5">2</text>
<text x="258" y="141">1</text>
<text x="258" y="143.5">2</text>
<text x="264.9" y="143.5">2</text>
<text x="270" y="143.5">1</text>
<text x="147.1" y="147.4" transform="rotate(-90 147.1 147.4)">1</text>
<text x="149.6" y="147.4" transform="rotate(-90 149.6 147.4)">2</text>
<text x="152.1" y="147.4" transform="rotate(-90 152.1 147.4)">3</text>
<text x="154.7" y="147.4" transform="rotate(-90 154.7 147.4)">4</text>
<text x="244" y="154.9">1</text>
<text x="258" y="154.9">1</text>
<text x="147.1" y="161.4" transform="rotate(-90 147.1 161.4)">1</text>
<text x="149.6" y="161.4" transform="rotate(-90 149.6 161.4)">2</text>
<text x="152.1" y="161.4" transform="rotate(-90 152.1 161.4)">3</text>
<text x="154.7" y="161.4" transform="rotate(-90 154.7 161.4)">4</text>
<text x="244" y="157.5">2</text>
<text x="258" y="157.5">2</text>
<text x="271.3" y="157.5">2</text>
<text x="103.9" y="172.8" transform="rotate(-90 103.9 172.8)">1</text>
<text x="106.4" y="172.8" transform="rotate(-90 106.4 172.8)">2</text>
<text x="109" y="172.8" transform="rotate(-90 109 172.8)">3</text>
<text x="111.5" y="172.8" transform="rotate(-90 111.5 172.8)">4</text>
<text x="10.4" y="185.9">D</text>
<text x="285.4" y="185.9">D</text>
<text x="35" y="199.9">1</text>
<text x="85" y="199.9">2</text>
<text x="135" y="199.9">3</text>
<text x="185" y="199.9">4</text>
<text x="235" y="199.9">5</text>
<text x="285" y="199.9">6</text>
</g>
<g font-size="1.8" fill="#008484">
<text x="15.6" y="17.5">Rear_indicator_L</text>
<text x="35.8" y="17.5">J?</text>
<text x="43.4" y="17.5">J?</text>
<text x="21.1" y="22.5">LED</text>
<text x="15.3" y="28.9">Tail/brake_light_L</text>
<text x="40.1" y="26" transform="rotate(-90 40.1 26)">JWPF female</text>
<text x="42.4" y="25.3" transform="rotate(-90 42.4 25.3)">JWPF male</text>
<text x="139.9" y="26.1">L</text>
<text x="155.1" y="26.1">R</text>
<text x="188.2" y="24.8">L</text>
<text x="191.5" y="29.2">SW_PUSH</text>
<text x="199.5" y="24.8">R</text>
<text x="202.9" y="29.2">SW_PUSH</text>
<text x="21.1" y="34">LED</text>
<text x="34.5" y="30.2">J?</text>
<text x="42.1" y="30.2">J?</text>
<text x="143.2" y="30.4">SW_PUSH</text>
<text x="158.4" y="30.4">SW_PUSH</text>
<text x="38.8" y="38" transform="rotate(-90 38.8 38)">JWPF male</text>
<text x="41.2" y="38.7" transform="rotate(-90 41.2 38.7)">JWPF female</text>
<text x="15.2" y="42.9">Tail/brake_light_R</text>
<text x="21.1" y="47.9">LED</text>
<text x="34.5" y="42.9">J?</text>
<text x="42.1" y="42.9">J?</text>
<text x="15.5" y="53">Rear_indicator_R</text>
<text x="38.8" y="50.7" transform="rotate(-90 38.8 50.7)">JWPF male</text>
<text x="41.2" y="51.4" transform="rotate(-90 41.2 51.4)">JWPF female</text>
<text x="21.1" y="58.1">LED</text>
<text x="34.5" y="54.3">J?</text>
<text x="42.1" y="54.3">J?</text>
<text x="38.8" y="62.9" transform="rotate(-90 38.8 62.9)">JWPF female</text>
<text x="41.2" y="62.1" transform="rotate(-90 41.2 62.1)">JWPF male</text>
<text x="233.9" y="64.5">J?</text>
<text x="241.5" y="64.5">J?</text>
<text x="155.7" y="69.8" transform="rotate(-90 155.7 69.8)">J?</text>
<text x="168.4" y="69.8" transform="rotate(-90 168.4 69.8)">J?</text>
<text x="186.1" y="71.1" transform="rotate(-90 186.1 71.1)">J?</text>
<text x="34.5" y="73.3">J?</text>
<text x="42.1" y="73.3">J?</text>
<text x="153.2" y="74.4">JWPF female</text>
<text x="154" y="72.1">JWPF male</text>
<text x="155.7" y="77.4" transform="rotate(-90 155.7 77.4)">J?</text>
<text x="165.9" y="74.4">JWPF female</text>
<text x="166.7" y="72.1">JWPF male</text>
<text x="168.4" y="77.4" transform="rotate(-90 168.4 77.4)">J?</text>
<text x="186.3" y="75.7">JWPF female</text>
<text x="187" y="73.3">JWPF male</text>
<text x="186.1" y="78.7" transform="rotate(-90 186.1 78.7)">J?</text>
<text x="238.2" y="80.6" transform="rotate(-90 238.2 80.6)">JWPF female</text>
<text x="240.6" y="79.9" transform="rotate(-90 240.6 79.9)">JWPF male</text>
<text x="38.8" y="89.5" transform="rotate(-90 38.8 89.5)">JWPF female</text>
<text x="41.2" y="88.8" transform="rotate(-90 41.2 88.8)">JWPF male</text>
<text x="83.3" y="100.3" transform="rotate(-90 83.3 100.3)">J?</text>
<text x="79.7" y="106.2">bullit connector</text>
<text x="79.7" y="102.6">bullit connector</text>
<text x="83.3" y="109.2" transform="rotate(-90 83.3 109.2)">J?</text>
<text x="128.5" y="108.9">J?</text>
<text x="137.4" y="108.9">J?</text>
<text x="246.6" y="110.2">J?</text>
<text x="254.2" y="110.2">J?</text>
<text x="261.7" y="112.7">Front_inidcator_L</text>
<text x="132.8" y="116.7" transform="rotate(-90 132.8 116.7)">JWPF male</text>
<text x="136.4" y="117.5" transform="rotate(-90 136.4 117.5)">JWPF female</text>
<text x="250.9" y="118" transform="rotate(-90 250.9 118)">JWPF male</text>
<text x="253.3" y="118.7" transform="rotate(-90 253.3 118.7)">JWPF female</text>
<text x="266.2" y="114.3">1</text>
<text x="267.5" y="117.8">LED</text>
<text x="246.6" y="125.4">J?</text>
<text x="254.2" y="125.4">J?</text>
<text x="264.9" y="127.8">LED</text>
<text x="250.9" y="134" transform="rotate(-90 250.9 134)">JWPF female</text>
<text x="253.3" y="133.2" transform="rotate(-90 253.3 133.2)">JWPF male</text>
<text x="261.3" y="132.9">Main_light_L</text>
<text x="246.6" y="139.4">J?</text>
<text x="254.2" y="139.4">J?</text>
<text x="266.2" y="141.8">LED</text>
<text x="250.9" y="147.9" transform="rotate(-90 250.9 147.9)">JWPF female</text>
<text x="253.3" y="147.2" transform="rotate(-90 253.3 147.2)">JWPF male</text>
<text x="262.5" y="146.8">Main_light_R</text>
<text x="145.5" y="151.1" transform="rotate(-90 145.5 151.1)">J?</text>
<text x="145.6" y="155.7">JWPF female</text>
<text x="146.4" y="153.4">JWPF male</text>
<text x="246.6" y="153.4">J?</text>
<text x="254.2" y="153.4">J?</text>
<text x="261.6" y="155.9">Front_indicator_R</text>
<text x="145.5" y="158.7" transform="rotate(-90 145.5 158.7)">J?</text>
<text x="250.9" y="161.2" transform="rotate(-90 250.9 161.2)">JWPF male</text>
<text x="253.3" y="161.2" transform="rotate(-90 253.3 161.2)">JWPF male</text>
<text x="266.2" y="157.5">1</text>
<text x="267.5" y="161">LED</text>
<text x="101.3" y="167.2">+43v +43v 0v 0v</text>
<text x="102.3" y="170.1" transform="rotate(-90 102.3 170.1)">J?</text>
</g>
</svg>
